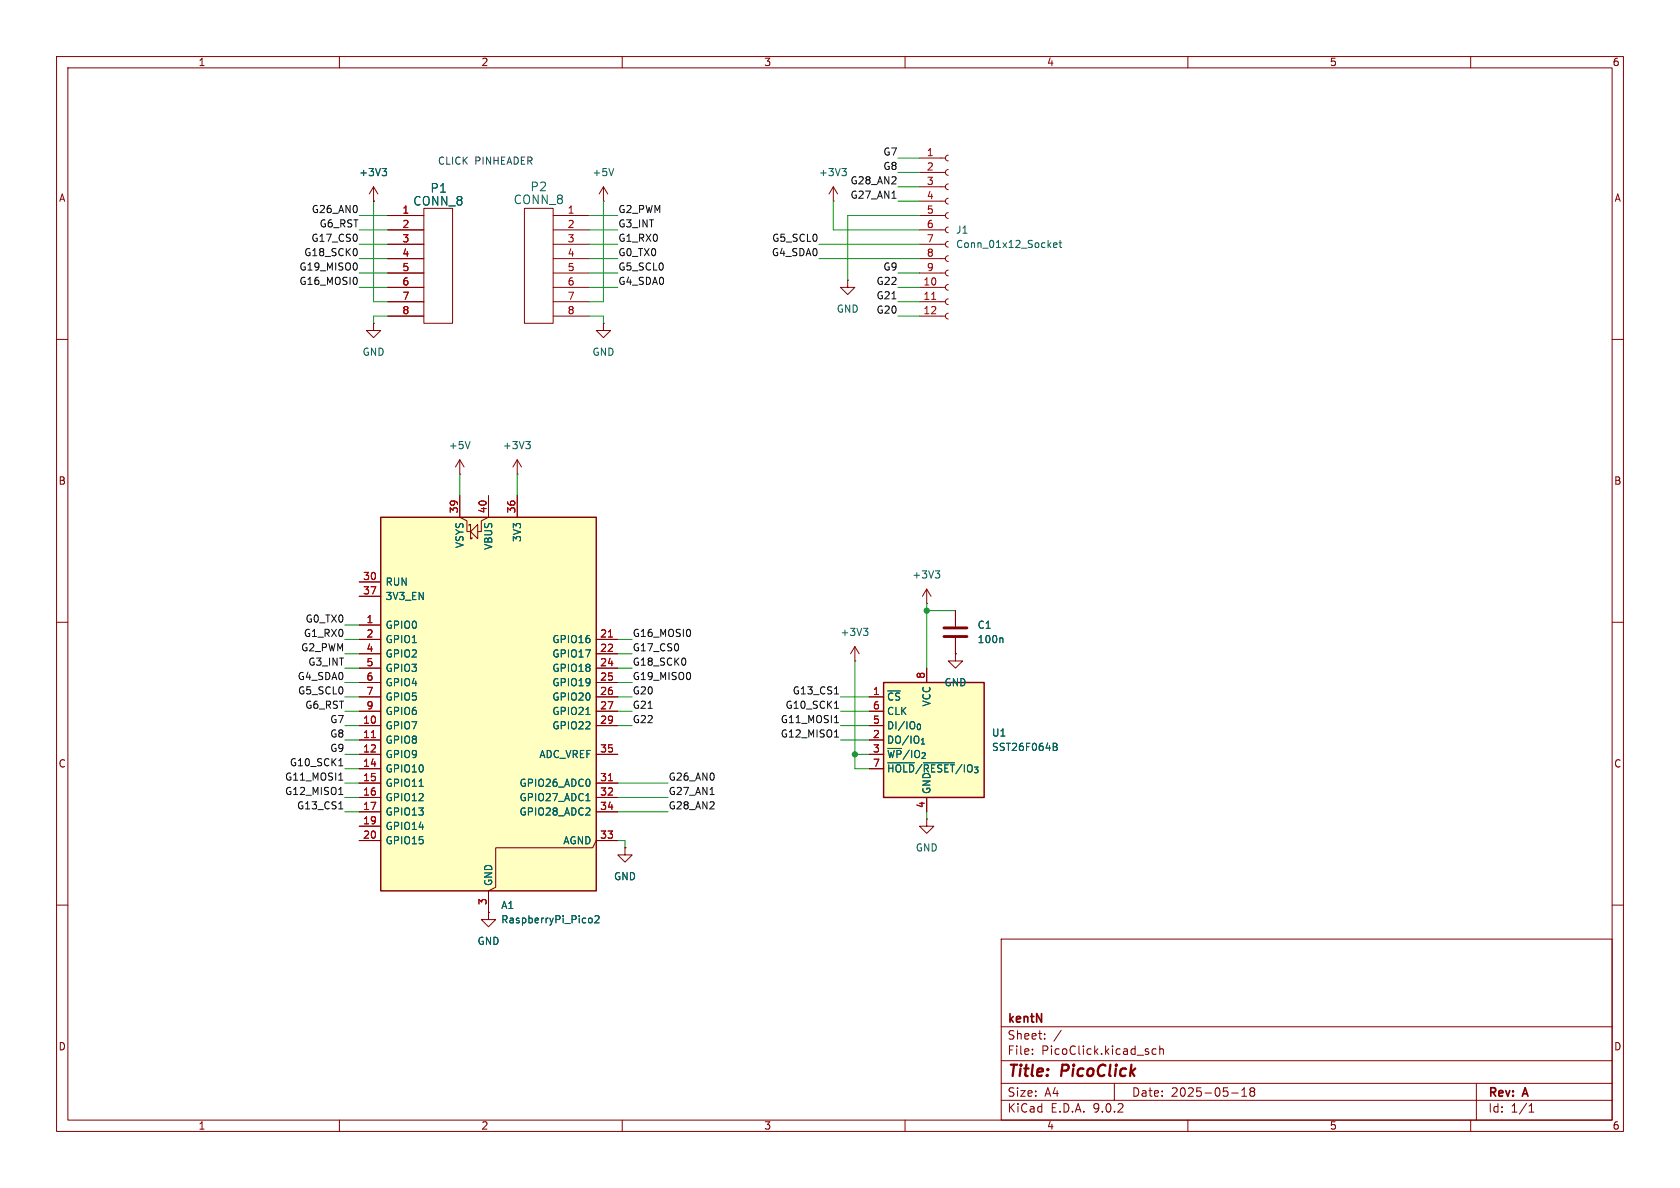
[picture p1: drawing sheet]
<svg xmlns="http://www.w3.org/2000/svg" width="297mm" height="210mm" viewBox="0 0 297 210" stroke-linecap="round" stroke-linejoin="round" font-family="sans-serif">
<g fill="none" stroke="#840000" stroke-width=".18">
<path d="M10 10h277v190h-277zM12 12h273v186h-273zM60 10v2M110 10v2M160 10v2M210 10v2M260 10v2M66 35.6h.1M66 33l-.7 1.3M66 33l.8 1.3M66 33v2.6M68.6 38.1h6.3"/>
<path d="M74.9 36.8h5.1v20.4h-5.1zM92.7 36.8h5.1v20.4h-5.1zM97.8 38.1h6.3M106.7 35.6h.1M106.7 33l-.8 1.3M106.7 33l.7 1.3M106.7 33v2.6M147.3 35.6h.1M147.3 33l-.7 1.3M147.3 33l.8 1.3M147.3 33v2.6M162.6 27.9h4.5"/>
<path d="M162.6 30.5h4.5M162.6 33h4.5M162.6 35.6h4.5M162.6 38.1h4.5M167.6 27.4l-.3 .2-.2 .3 .2 .4 .3 .1M167.6 30l-.3 .1-.2 .4 .2 .3 .3 .2M167.6 32.5l-.3 .2-.2 .3 .2 .4 .3 .1M167.6 35.1l-.3 .1-.2 .4 .2 .3 .3 .2M167.6 37.6l-.3 .1-.2 .4 .2 .4 .3 .1M66 57.2v1.2h1.3l-1.3 1.3-1.2-1.3h1.2M66 57.2h.1M68.6 40.6h6.3"/>
<path d="M68.6 43.2h6.3M68.6 45.7h6.3M68.6 48.3h6.3M68.6 50.8h6.3M68.6 53.3h6.3M68.6 55.9h6.3M97.8 40.6h6.3M97.8 43.2h6.3M97.8 45.7h6.3M97.8 48.3h6.3M97.8 50.8h6.3M97.8 53.3h6.3"/>
<path d="M97.8 55.9h6.3M106.7 57.2v1.2h1.2l-1.2 1.3-1.3-1.3h1.3M106.7 57.2h.1M149.9 49.5v1.3h1.2l-1.2 1.3-1.3-1.3h1.3M149.9 49.5h.1M162.6 40.6h4.5M162.6 43.2h4.5M162.6 45.7h4.5M162.6 48.3h4.5M162.6 50.8h4.5M162.6 53.3h4.5M162.6 55.9h4.5"/>
<path d="M167.6 40.1l-.3 .2-.2 .3 .2 .4 .3 .1M167.6 42.7l-.3 .1-.2 .4 .2 .3 .3 .2M167.6 45.2l-.3 .2-.2 .3 .2 .4 .3 .1M167.6 47.8l-.3 .1-.2 .4 .2 .3 .3 .2M167.6 50.3l-.3 .1-.2 .4 .2 .4 .3 .1M167.6 52.8l-.3 .2-.2 .3 .2 .4 .3 .1M167.6 55.4l-.3 .1-.2 .4 .2 .3 .3 .2M10 60h2M285 60h2M81.3 83.8h.1M81.3 81.3l-.8 1.3M81.3 81.3l.7 1.3"/>
<path d="M81.3 81.3v2.5M91.4 83.8h.1M91.4 81.3l-.7 1.3M91.4 81.3l.8 1.3M91.4 81.3v2.5M10 110h2M285 110h2M10 160h2M177 166h108v32h-108zM285 160h2M60 198v2M110 198v2"/>
<path d="M160 198v2M177 194.5h108M177 191.5h108M177 187.5h108M177 181.5h108M182.5 186.3v.1M182.5 185.5v.1M184.7 183.6v.1M184.7 182.8v.1M187.6 182.1l-1.3 2M197 191.5v3M204.4 185.5l-.4-.1-.3 .3v.4l.1 .2h.6"/>
<path d="M205 185.5l.2-.1 .4 .1 .1 .9M205 184.9v1.5M210 198v2M217.7 193.2h1.2M219.5 193.8h.9M219.5 192.7l.5-.4v1.5M221.2 192.9l-.2 .3v.5l.2 .1 .5-.1 .1-.2-.1-.4-.2-.2M221.2 192.9l-.2-.2 .2-.4 .5 .1 .1 .2-.3 .3M221.2 192.9h.3M260 198v2M261 191.5v6.5M270.3 196.6h.9"/>
<path d="M270.3 195.5l.4-.4v1.5"/>
</g>
<path d="M164.7 52.9h.7" fill="none" stroke="#a90000" stroke-width=".18"/>
<path d="M67.6 29.8h.7l-.4 .5M68.1 30.3l.2 .2v.3l-.2 .3M108.5 29.8l-.4 1.3M148.8 29.8h.8l-.4 .5M149.4 30.3l.2 .2v.3l-.2 .3M186.3 43.3l.6-.1-.1-.2-.4-.1-.1 .2v.6h.5M187.2 42.9h.5M187.4 42.5v1.1l.3 .2M83.1 78l-.4 1.3M93 78h.7l-.4 .5M93.5 78.5l.2 .3v.3l-.2 .2" fill="none" stroke="#006464" stroke-width=".18"/>
<path d="M156.2 120.7h17.8v20.3h-17.8z" fill="#ffffc2"/>
<path d="M156.2 120.7h17.8v20.3h-17.8z" fill="none" stroke="#840000" stroke-width=".25"/>
<g fill="none" stroke="#840000" stroke-width=".18">
<path d="M151.1 116.8h.1M151.1 114.3l-.7 1.3M151.1 114.3l.8 1.3M151.1 114.3v2.5M163.8 106.7h.1M163.8 104.1v2.6M163.8 118.1v2.6M163.8 104.1l-.7 1.3M163.8 104.1l.8 1.3M168.9 115.6v1.2h1.3l-1.3 1.3-1.3-1.3h1.3M168.9 115.6h.1M168.9 108v2.7"/>
<path d="M168.9 112.8v2.8M153.7 123.2h2.5M153.7 125.7h2.5M153.7 128.3h2.5M153.7 130.8h2.5M153.7 133.4h2.5M153.7 135.9h2.5M110.5 149.9v1.2h1.3l-1.3 1.3-1.3-1.3h1.3M110.5 149.9h.1M163.8 144.8v1.3h1.3l-1.3 1.2-1.2-1.2h1.2M163.8 144.8h.1M163.8 141v2.5"/>
<path d="M86.4 161.3v1.3h1.2l-1.2 1.2-1.3-1.2h1.3M86.4 161.3h.1"/>
</g>
<path d="M152.6 111.1h.8l-.4 .5M153.2 111.6l.2 .2v.3l-.2 .2M165.3 100.9h.8l-.4 .5M165.9 101.4l.2 .2v.3l-.2 .3M177.1 112.8l.2 .1v.7M156.9 134.8h4.8M163.2 134.8h5.5M186.2 131.4l.6 .1 .1 .3-.3 .2M186.2 132h.4M186.6 132l.3 .2v.3l-.7 .2" fill="none" stroke="#006464" stroke-width=".18"/>
<path d="M166.9 111h4M166.9 112.5h4" fill="none" stroke="#840000" stroke-width=".51"/>
<path d="M67.3 91.4h38.1v66.1h-38.1z" fill="#ffffc2"/>
<path d="M67.3 91.4h38.1v66.1h-38.1z" fill="none" stroke="#840000" stroke-width=".25"/>
<g fill="none" stroke="#840000" stroke-width=".18">
<path d="M66 35.6h.1M68.6 38.1h6.3M68.6 40.6h6.3M68.6 43.2h6.3M68.6 45.7h6.3M68.6 48.3h6.3M68.6 50.8h6.3M68.6 53.3h6.3M68.6 55.9h6.3M81.3 87.6v3.8l1.2 .7v1.9h.7M82.9 93v-.3h.3v2.6h.2v-.3M83.2 94l1.3-1.3v2.6z"/>
<path d="M86.4 87.6v3.8l-1.3 .7v1.9h-.6M91.4 87.6v3.8M63.5 102.9h3.8M63.5 105.4h3.8M63.5 110.5h3.8M63.5 113h3.8M63.5 115.6h3.8M63.5 118.1h3.8M105.4 113h3.8M105.4 115.6h3.8M105.4 118.1h3.8M163.8 118.1v2.6"/>
<path d="M168.9 115.6h.1M168.9 108v2.7M168.9 112.8v2.8M63.5 120.7h3.8M63.5 123.2h3.8M63.5 125.7h3.8M63.5 128.3h3.8M63.5 130.8h3.8M63.5 133.4h3.8M63.5 135.9h3.8M63.5 138.4h3.8M105.4 120.7h3.8"/>
<path d="M105.4 123.2h3.8M105.4 125.7h3.8M105.4 128.3h3.8M105.4 133.4h3.8M105.4 138.4h3.8M153.7 123.2h2.5M153.7 125.7h2.5M153.7 128.3h2.5M153.7 130.8h2.5M153.7 133.4h2.5M153.7 135.9h2.5M63.5 141h3.8"/>
<path d="M63.5 143.5h3.8M63.5 146.1h3.8M63.5 148.6h3.8M105.4 141h3.8M105.4 143.5h3.8M109.2 148.6h-3.8l-.6 1.3h-17.2v6.9l-1.2 .7v3.8M110.5 149.9h.1M163.8 141v2.5M86.4 161.3h.1"/>
</g>
<path d="M107.6 112.6h.7M65.6 130.4h.8M107.6 138h.7" fill="none" stroke="#a90000" stroke-width=".18"/>
<g fill="none" stroke="#006464" stroke-width=".18">
<path d="M67.6 29.8h.7l-.4 .5M68.1 30.3l.2 .2v.3l-.2 .3M177.1 112.8l.2 .1v.7M74.1 139h.7M103.6 126.3h.7M156.9 134.8h4.8M163.2 134.8h5.5M186.2 131.4l.6 .1 .1 .3-.3 .2M186.2 132h.4M186.6 132l.3 .2v.3l-.7 .2M103.6 141.5h.7M104.2 162.4l.3-.1 .2 .2-.1 .6h-.4"/>
<path d="M105.2 162l.5-.1 .2 .3-.8 .9h.8"/>
</g>
<path d="M157.7 35h.7M59.9 137.9h.7M59.9 135.4h.7M147.5 122.7h.7M147.5 130.3h.7M147.5 125.2h.7M147.5 127.8h.7M59.9 143h.7M59.9 140.5h.7M125.5 140.5h.8" fill="none" stroke="#0f0f0f" stroke-width=".18"/>
<g fill="none" stroke="#009600" stroke-width=".18">
<path d="M63.5 38.1h5.1M66 35.6v17.7h2.6M104.1 38.1h5.1M106.7 35.6v17.7h-2.6M147.3 35.6v5h15.3M158.7 27.9h3.9M158.7 33h3.9M158.7 35.6h3.9M158.7 30.5h3.9M162.6 38.1h-12.7v11.4M63.5 50.8h5.1M63.5 48.3h5.1"/>
<path d="M63.5 43.2h5.1M63.5 40.6h5.1M63.5 45.7h5.1M68.6 55.9h-2.6v1.3M104.1 55.9h2.6v1.3M104.1 50.8h5.1M104.1 48.3h5.1M104.1 43.2h5.1M104.1 40.6h5.1M104.1 45.7h5.1M144.8 43.2h17.8M144.8 45.7h17.8"/>
<path d="M158.7 50.8h3.9M158.7 53.3h3.9M158.7 48.3h3.9M158.7 55.9h3.9M81.3 83.8v3.8M91.4 83.8v3.8M61 113h2.5M61 110.5h2.5M61 118.1h2.5M61 115.6h2.5M109.2 113h2.6M109.2 118.1h2.6"/>
<path d="M109.2 115.6h2.6M151.1 116.8v19.1h2.6M163.8 106.7v11.4M163.8 108h5.1M61 123.2h2.5M61 120.7h2.5M61 128.3h2.5M61 130.8h2.5M61 125.7h2.5M61 138.4h2.5M61 135.9h2.5M61 133.4h2.5"/>
<path d="M109.2 123.2h2.6M109.2 120.7h2.6M109.2 128.3h2.6M109.2 125.7h2.6M109.2 138.4h8.9M148.6 123.2h5.1M148.6 128.3h5.1M148.6 130.8h5.1M148.6 125.7h5.1M151.1 133.4h2.6M61 141h2.5M61 143.5h2.5"/>
<path d="M109.2 141h8.9M109.2 143.5h8.9M109.2 148.6h1.3v1.3M163.8 143.5v1.3"/>
</g>
<g fill="#009600" stroke="#009600" stroke-width=".18">
<circle cx="151.1" cy="133.4" r=".46"/>
<circle cx="163.8" cy="108" r=".46"/>
</g>
<g font-size="2.8" fill="#840000">
<text x="178" y="190.9">Title:</text>
<text x="187.7" y="190.9">PicoClick</text>
</g>
<g font-size="2.1" fill="#006464">
<text x="76" y="34.3">P1</text>
<text x="93.7" y="34">P2</text>
<text x="73" y="36.6">CONN_8</text>
<text x="90.7" y="36.3">CONN_8</text>
</g>
<g font-size="2.1" fill="#840000">
<text x="178" y="184">Sheet:</text>
<text x="178" y="181.2">kentN</text>
<text x="178" y="186.7">File:</text>
<text x="184.1" y="186.7">PicoClick.kicad_sch</text>
<text x="178" y="196.9">KiCad</text>
<text x="178" y="194.1">Size:</text>
<text x="184.7" y="194.1">A4</text>
<text x="185.7" y="196.9">E.D.A.</text>
<text x="193.3" y="196.9">9.0.2</text>
<text x="200" y="194.1">Date:</text>
<text x="207" y="194.1">2025-05-18</text>
<text x="263" y="194.3">Rev:</text>
<text x="263" y="196.9">Id:</text>
<text x="267.1" y="196.9">1/1</text>
<text x="269.4" y="194.3">A</text>
</g>
<g font-size="1.8" fill="#840000">
<text x="35" y="11.9">1</text>
<text x="85" y="11.9">2</text>
<text x="135" y="11.9">3</text>
<text x="185" y="11.9">4</text>
<text x="235" y="11.9">5</text>
<text x="285" y="11.9">6</text>
<text x="10.3" y="35.9">A</text>
<text x="285.3" y="35.9">A</text>
<text x="10.3" y="85.9">B</text>
<text x="285.3" y="85.9">B</text>
<text x="10.3" y="135.9">C</text>
<text x="285.3" y="135.9">C</text>
<text x="10.3" y="185.9">D</text>
<text x="285.3" y="185.9">D</text>
<text x="35" y="199.9">1</text>
<text x="85" y="199.9">2</text>
<text x="135" y="199.9">3</text>
<text x="185" y="199.9">4</text>
<text x="235" y="199.9">5</text>
<text x="285" y="199.9">6</text>
</g>
<g font-size="1.8" fill="#0000c2">
<text x="77.3" y="29.3">CLICK</text>
<text x="83.9" y="29.3">PINHEADER</text>
</g>
<g font-size="1.8" fill="#0f0f0f">
<text x="156.1" y="27.6">G7</text>
<text x="150.3" y="32.7">G28_AN2</text>
<text x="150.3" y="35.2">G27_AN1</text>
<text x="156.1" y="30.1">G8</text>
<text x="55" y="37.8">G26_AN0</text>
<text x="56.4" y="40.3">G6_RST</text>
<text x="109.2" y="40.3">G3_INT</text>
<text x="109.2" y="37.8">G2_PWM</text>
<text x="52.8" y="47.9">G19_MISO0</text>
<text x="53.7" y="45.4">G18_SCK0</text>
<text x="55" y="42.8">G17_CS0</text>
<text x="109.2" y="45.4">G0_TX0</text>
<text x="109.2" y="42.8">G1_RX0</text>
<text x="109.2" y="47.9">G5_SCL0</text>
<text x="136.4" y="45.4">G4_SDA0</text>
<text x="136.4" y="42.8">G5_SCL0</text>
<text x="156.1" y="47.9">G9</text>
<text x="52.8" y="50.5">G16_MOSI0</text>
<text x="109.2" y="50.5">G4_SDA0</text>
<text x="154.9" y="50.5">G22</text>
<text x="154.9" y="53">G21</text>
<text x="154.9" y="55.5">G20</text>
<text x="53.6" y="112.7">G1_RX0</text>
<text x="53.9" y="110.1">G0_TX0</text>
<text x="111.8" y="112.7">G16_MOSI0</text>
<text x="53.1" y="115.2">G2_PWM</text>
<text x="54.4" y="117.8">G3_INT</text>
<text x="111.8" y="115.2">G17_CS0</text>
<text x="111.8" y="117.8">G18_SCK0</text>
<text x="52.5" y="120.3">G4_SDA0</text>
<text x="52.6" y="122.8">G5_SCL0</text>
<text x="53.9" y="125.4">G6_RST</text>
<text x="111.8" y="120.3">G19_MISO0</text>
<text x="111.8" y="125.4">G21</text>
<text x="111.8" y="122.8">G20</text>
<text x="138.8" y="125.4">G10_SCK1</text>
<text x="140" y="122.8">G13_CS1</text>
<text x="58.3" y="127.9">G7</text>
<text x="58.3" y="130.5">G8</text>
<text x="111.8" y="127.9">G22</text>
<text x="137.9" y="130.5">G12_MISO1</text>
<text x="137.9" y="127.9">G11_MOSI1</text>
<text x="51.1" y="135.5">G10_SCK1</text>
<text x="58.3" y="133">G9</text>
<text x="50.3" y="138.1">G11_MOSI1</text>
<text x="50.3" y="140.6">G12_MISO1</text>
<text x="52.4" y="143.2">G13_CS1</text>
<text x="118.1" y="140.6">G27_AN1</text>
<text x="118.1" y="143.2">G28_AN2</text>
<text x="118.1" y="138.1">G26_AN0</text>
</g>
<g font-size="1.8" fill="#a90000">
<text x="163.8" y="27.7">1</text>
<text x="163.8" y="30.2">2</text>
<text x="163.8" y="32.8">3</text>
<text x="163.8" y="35.3">4</text>
<text x="71" y="37.8">1</text>
<text x="71" y="40.4">2</text>
<text x="100.3" y="37.8">1</text>
<text x="100.3" y="40.4">2</text>
<text x="163.8" y="37.8">5</text>
<text x="163.8" y="40.4">6</text>
<text x="71" y="42.9">3</text>
<text x="71" y="45.5">4</text>
<text x="100.3" y="42.9">3</text>
<text x="100.3" y="45.5">4</text>
<text x="163.8" y="42.9">7</text>
<text x="163.8" y="45.5">8</text>
<text x="71" y="48">5</text>
<text x="71" y="50.5">6</text>
<text x="71" y="53.1">7</text>
<text x="100.3" y="48">5</text>
<text x="100.3" y="50.5">6</text>
<text x="100.3" y="53.1">7</text>
<text x="163.2" y="50.5">10</text>
<text x="163.2" y="53.1">11</text>
<text x="163.8" y="48">9</text>
<text x="71" y="55.6">8</text>
<text x="100.3" y="55.6">8</text>
<text x="163.2" y="55.6">12</text>
<text x="81" y="90.8" transform="rotate(-90 81 90.8)">39</text>
<text x="86.1" y="90.8" transform="rotate(-90 86.1 90.8)">40</text>
<text x="91.2" y="90.8" transform="rotate(-90 91.2 90.8)">36</text>
<text x="64.1" y="102.6">30</text>
<text x="64.1" y="105.2">37</text>
<text x="64.7" y="110.2">1</text>
<text x="64.7" y="112.8">2</text>
<text x="106" y="112.8">21</text>
<text x="64.7" y="115.3">4</text>
<text x="64.7" y="117.9">5</text>
<text x="106" y="115.3">22</text>
<text x="106" y="117.9">24</text>
<text x="64.7" y="120.4">6</text>
<text x="64.7" y="122.9">7</text>
<text x="64.7" y="125.5">9</text>
<text x="106" y="120.4">25</text>
<text x="106" y="122.9">26</text>
<text x="106" y="125.5">27</text>
<text x="154.2" y="122.9">1</text>
<text x="154.2" y="125.5">6</text>
<text x="163.6" y="120.1" transform="rotate(-90 163.6 120.1)">8</text>
<text x="64.1" y="128">10</text>
<text x="64.1" y="130.6">11</text>
<text x="106" y="128">29</text>
<text x="154.2" y="128">5</text>
<text x="154.2" y="130.6">2</text>
<text x="64.1" y="133.1">12</text>
<text x="64.1" y="135.6">14</text>
<text x="106" y="133.1">35</text>
<text x="154.2" y="133.1">3</text>
<text x="154.2" y="135.6">7</text>
<text x="64.1" y="138.2">15</text>
<text x="64.1" y="140.7">16</text>
<text x="64.1" y="143.3">17</text>
<text x="106" y="138.2">31</text>
<text x="106" y="140.7">32</text>
<text x="106" y="143.3">34</text>
<text x="163.6" y="142.9" transform="rotate(-90 163.6 142.9)">4</text>
<text x="64.1" y="145.8">19</text>
<text x="64.1" y="148.3">20</text>
<text x="106" y="148.3">33</text>
<text x="86.1" y="160.1" transform="rotate(-90 86.1 160.1)">3</text>
</g>
<g font-size="1.8" fill="#006464">
<text x="63.4" y="31.3">+3V3</text>
<text x="104.6" y="31.3">+5V</text>
<text x="144.7" y="31.3">+3V3</text>
<text x="168.9" y="41.5">J1</text>
<text x="168.9" y="44">Conn_01x12_Socket</text>
<text x="147.8" y="55.5">GND</text>
<text x="64" y="63.1">GND</text>
<text x="104.6" y="63.1">GND</text>
<text x="79.2" y="79.6">+5V</text>
<text x="88.8" y="79.6">+3V3</text>
<text x="92.3" y="95.9" transform="rotate(-90 92.3 95.9)">3V3</text>
<text x="82.1" y="97" transform="rotate(-90 82.1 97)">VSYS</text>
<text x="87.2" y="97.3" transform="rotate(-90 87.2 97.3)">VBUS</text>
<text x="68.1" y="103.7">RUN</text>
<text x="68.1" y="106.3">3V3_EN</text>
<text x="161.2" y="102.5">+3V3</text>
<text x="68.1" y="111.4">GPIO0</text>
<text x="68.1" y="113.9">GPIO1</text>
<text x="97.6" y="113.9">GPIO16</text>
<text x="148.5" y="112.6">+3V3</text>
<text x="172.7" y="111.4">C1</text>
<text x="172.7" y="113.9">100n</text>
<text x="68.1" y="116.4">GPIO2</text>
<text x="68.1" y="119">GPIO3</text>
<text x="97.6" y="116.4">GPIO17</text>
<text x="97.6" y="119">GPIO18</text>
<text x="68.1" y="121.5">GPIO4</text>
<text x="68.1" y="124.1">GPIO5</text>
<text x="97.6" y="121.5">GPIO19</text>
<text x="97.6" y="124.1">GPIO20</text>
<text x="156.7" y="124.1">~{CS}</text>
<text x="164.7" y="125" transform="rotate(-90 164.7 125)">VCC</text>
<text x="166.9" y="121.5">GND</text>
<text x="68.1" y="126.6">GPIO6</text>
<text x="68.1" y="129.1">GPIO7</text>
<text x="68.1" y="131.7">GPIO8</text>
<text x="97.6" y="126.6">GPIO21</text>
<text x="97.6" y="129.1">GPIO22</text>
<text x="156.7" y="126.6">CLK</text>
<text x="156.7" y="129.1">DI/IO_{0}</text>
<text x="156.7" y="131.7">DO/IO_{1}</text>
<text x="175.3" y="130.4">U1</text>
<text x="68.1" y="134.2">GPIO9</text>
<text x="68.1" y="136.8">GPIO10</text>
<text x="95.3" y="134.2">ADC_VREF</text>
<text x="156.7" y="134.2">~{WP}/IO_{2}</text>
<text x="156.7" y="136.8">~{HOLD}/~{RESET}/IO_{3}</text>
<text x="175.3" y="132.9">SST26F064B</text>
<text x="68.1" y="139.3">GPIO11</text>
<text x="68.1" y="141.8">GPIO12</text>
<text x="91.7" y="139.3">GPIO26_ADC0</text>
<text x="91.7" y="141.8">GPIO27_ADC1</text>
<text x="164.7" y="140.5" transform="rotate(-90 164.7 140.5)">GND</text>
<text x="68.1" y="144.4">GPIO13</text>
<text x="68.1" y="146.9">GPIO14</text>
<text x="68.1" y="149.5">GPIO15</text>
<text x="91.7" y="144.4">GPIO28_ADC2</text>
<text x="99.5" y="149.5">AGND</text>
<text x="108.5" y="155.8">GND</text>
<text x="161.8" y="150.7">GND</text>
<text x="87.2" y="156.7" transform="rotate(-90 87.2 156.7)">GND</text>
<text x="88.5" y="160.9">A1</text>
<text x="84.3" y="167.2">GND</text>
<text x="88.5" y="163.4">RaspberryPi_Pico2</text>
</g>
</svg>
